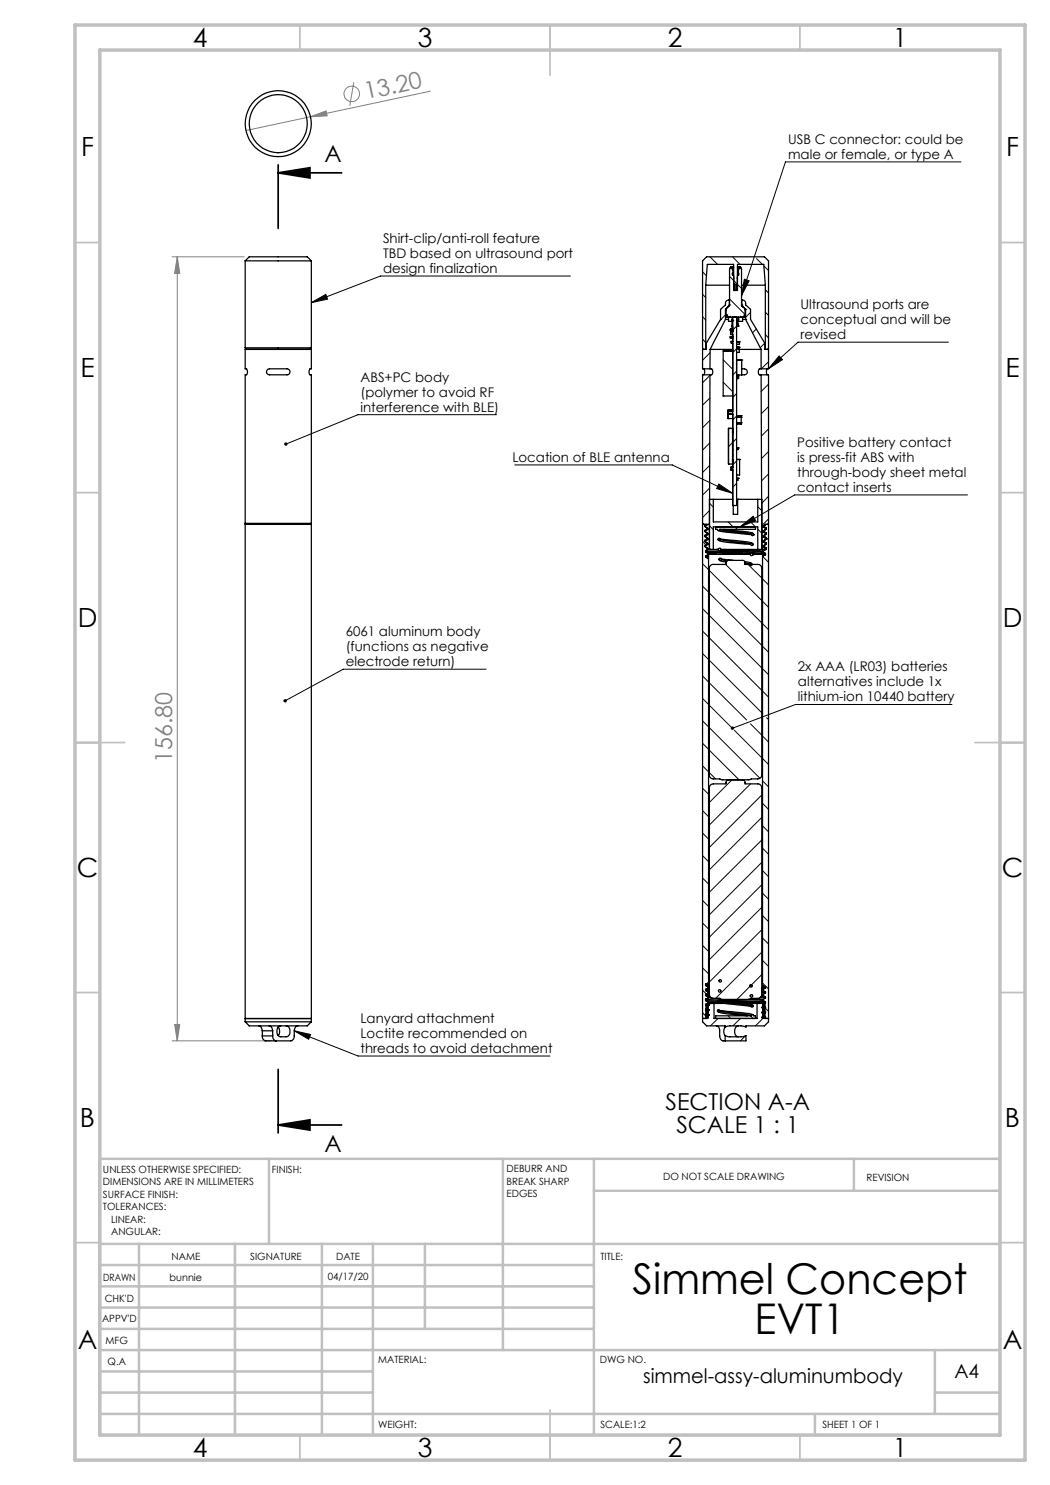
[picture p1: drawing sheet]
<svg xmlns="http://www.w3.org/2000/svg" width="210mm" height="297mm" viewBox="0 0 210 297" stroke-linecap="round" stroke-linejoin="round" font-family="sans-serif">
<g fill="none" stroke="#808080" stroke-width=".2">
<path d="M70.8 16.4l-.8 4.7M86.1 18.2l-36.9 7.9M62.1 23.4l3.1-1.2 .2 1zM34.4 51.4h14.5M35.5 51.4l.4 3.3h-1zM35.5 51.4v156.8M34.4 208.2h19.9M34.9 204.9h1l-.4 3.3z"/>
<circle cx="70.4" cy="18.8" r="1.55"/>
</g>
<g fill="none" stroke="#000" stroke-width=".2">
<path d="M192.2 32.4h-35.1l-8.8 26.7M114.1 55.2h-38l-13.8 5.3M148.9 55.8l.9 .4-1.5 2.9zM62.3 60.5l2.9-1.6 .3 .9zM155.8 71.2l.7 .7-2.8 1.9zM189.7 68.4h-30.1l-5.9 5.4M99.3 82.9h-27.7l-14.4 5.9M102.9 93h31.5l12.1 5.7M143.8 96.8l2.7 1.9-3.2-1zM193.5 99h-34.6l-10.9 6.4M148 105.4l2.6-2.1 .5 .8zM97.2 133.8h-28.5l-11.7 6.4"/>
<path d="M190.4 140.9h-31.3l-12.6 4.8M58.8 206.2l3.3 .7-.4 1zM58.8 206.2l12.8 5h38.4"/>
</g>
<path d="M55.6 34.6h12.7M55.6 33v12.7M55.6 34.6l6.4-1.1v2.1zM55.6 213.9v12.7M55.6 225h12.7M55.6 225l6.4-1v2z" fill="none" stroke="#000" stroke-width=".35"/>
<g fill="none" stroke="#c0c0c0" stroke-width=".35">
<path d="M60 5v5M110 5v10M160 5v5M15 48.5h5M200 48.5h5M15 98.5h5M200 98.5h5M15 148.5h10M195 148.5h10M15 198.5h5M200 198.5h5M15 248.5h5"/>
<path d="M200 248.5h5M60 287v5M110 282v10M160 287v5"/>
</g>
<g fill="none" stroke="#c0c0c0" stroke-width=".5">
<path d="M53.8 231.8v17M100.6 231.8v38.2M118.8 231.8v55.2M118.8 238.2h81.2M170.8 231.8v6.4M200 231.8h-180v55.2M20 248.8h180M20 257.3h98.8M20 253h98.8M27.8 248.8v38.2M47 248.8v38.2M64.4 248.8v38.2"/>
<path d="M74.6 248.8v38.2M85 248.8v17M20 265.8h98.8M20 261.5h98.8M20 278.5h54.6M20 274.3h54.6M20 270h180M187 278.5h13M187 270v12.8M20 282.8h180M163 282.8v4.2"/>
</g>
<path d="M15 5h190v287h-190zM20 10h180v277h-180z" fill="none" stroke="#c0c0c0" stroke-width=".7"/>
<g fill="#000">
<path d="M55.6 34.6l6.4-1.1v2.1zM55.6 225l6.4-1v2z"/>
<path d="M56.8 139.9l-.1 .4 .3-.1-.3 .1a.34 .34 0 0 0 .5 .1 .34 .34 0 0 0 .1-.4 .34 .34 0 0 0-.5-.1zM56.9 88.5v.4l.3-.1-.3 .1a.34 .34 0 0 0 .5 .2 .34 .34 0 0 0 0-.5 .34 .34 0 0 0-.5-.1zM62.3 60.5l2.9-1.6 .3 .9zM58.8 206.2l3.3 .7-.4 1zM148.9 55.8l.9 .4-1.5 2.9zM155.8 71.2l.7 .7-2.8 1.9zM148 105.4l2.6-2.1 .5 .8zM143.8 96.8l2.7 1.9-3.2-1zM146.3 145.4l-.1 .4 .3-.1-.3 .1a.35 .35 0 0 0 .4 .2 .35 .35 0 0 0 .2-.5 .35 .35 0 0 0-.5-.1z"/>
</g>
<g fill="#808080">
<path d="M62.1 23.4l3.1-1.2 .2 1z"/>
<path d="M35.5 51.4l.4 3.3h-1zM34.9 204.9h1l-.4 3.3z"/>
</g>
<g fill="none" stroke="#000" stroke-width=".25">
<path d="M49 52.2h13.3M49 52.2l.8-.8h11.7l.8 .8M49 52.2v17.4M62.3 52.2v17.4M141.1 57h4.8M141.1 57v12.9M145.9 60v1M145.9 60a.76 .76 0 0 0-.8 1l-1 .9v2M146.1 53.4l-.2 .4v7.3l-.7 .8v1.5h.1M146.1 53.6h.1M146.1 53.4h.6M146.1 53.4h.1"/>
<path d="M146.1 53.4l.1 .1M146.2 53.5l-.1 .1M146.2 53.5h.5M146.2 53.5h.1M146.4 53.5l-.3 .1M146.4 53.5h.2M146.4 53.5l.1 .1M146.5 53.6v.4l.2 .2-.2 .8 .2 .1v3h.8v-3l.2-.1-.2-.7 .2-.3v-.4M146.5 53.6h.2M146.6 53.5v.7M146.6 54.4v.7M146.6 53.5h.1"/>
<path d="M146.7 55.6h.1M146.8 56.9l-.1 .5M147 56.9v1.2M147.2 56.9v1.2M147.4 56.9l.1 .5M147.5 56.9h-.7l-.1-4h-5.2l-.4 4.1M147.5 56.9v-4h5.3l.3 4.1M147.5 53.5h.5M147.5 53.4h.6M147.5 53.6h.2M147.5 53.5h.1M147.5 55.6h.1"/>
<path d="M147.6 53.5h.2M147.6 53.5v.7M147.6 54.4v.7M147.8 53.5l-.1 .1M148 53.5l.1 .2-.3-.2M148.1 53.4l.2 .4v7.4M148.1 53.4l-.1 .1M148.3 57h4.8M148.3 60a.76 .76 0 0 1 .8 1l1 .9v2l2.9 4.8v1.2h.7v3.9h-1.5M148.3 60v1M153.1 57v12.9M49 69.6l.3 .3h12.7l.3-.3"/>
<path d="M49 69.6h13.3M53.5 73.9l.3-.1h3.2a.77 .77 0 0 1 1 .5l-.3 .6-3.4 .1a.78 .78 0 0 1-1-.5zM140.8 73.8a1.1 1.1 0 0 1 0 1.2M140.8 69.9l-.3-.3v-17.4l.8-.8h11.6l.8 .8v17.5l-.3 .2M142 73.8h.1a.47 .47 0 0 1 .4 .2 .47 .47 0 0 1 .1 .5 .45 .45 0 0 1-.6 .5M142 75h-1.5v29.7l.2 .2M142 75l-.1 34.9v-10h.8M142 69.9h4.5M142 69.9v3.9M144.1 63.9h.1M144.1 63.9l-2.9 4.8v1.2h-.7v3.9h1.5M144.6 79.2h.1"/>
<path d="M144.6 70.2h.1M144.6 79.2h1.9M144.6 70.2v9M144.6 70.2h1.9M145.1 63.9h.1M145.1 61.9h.1M145.1 63.9l-3.1 6M145.1 63.9h.6M145.1 61.9v2M145.3 63h.1M145.3 63.4h.1M145.3 63v.4h3.6v-.4"/>
<path d="M145.7 63.4v.9h.7M145.9 61h.1M145.9 61l-.8 .9M145.9 63.4l.2-.1v.1M146.1 67.3h.1M146.1 65.8h.1M146.1 67.6h.1M146.1 66.1h.1M146.1 65.9h.1M146.1 66.1v.1M146.1 65.8v.3M146.1 67.3v.3"/>
<path d="M146.1 67.7h.1M146.1 66.2h.1M146.1 66.3h.1M146.1 66.9h.1M146.1 67.3h.2M146.1 67.6v.1M146.1 65.9h.2M146.1 65.8v.1M146.1 66.3v.6M146.1 66.3h.4M146.1 66.9h.4M146.2 67.6h.1"/>
<path d="M146.2 66.1h.1M146.2 67.7h.1M146.2 67.6v.1M146.2 67.3h.1M146.2 66.1v.1M146.2 66.2h.1M146.2 65.8v.1M146.2 65.8h.1M146.3 67.6h.1M146.3 66.2h.1M146.3 68.3h.1M146.3 68.6h.1"/>
<path d="M146.3 67.6l-.1 .1M146.3 68.3v.3M146.3 68.6h.2M146.3 68.3h.2M146.3 67.7h.1M146.3 67.3h.1M146.3 65.8h.1M146.3 67.3h-.1v.3M146.3 65.9h-.1v.2M146.3 66.1h.1M146.3 65.9h.1M146.3 65.9v.2"/>
<path d="M146.3 67.3v.3M146.5 63.8l-.1 1.6h.1M146.5 63.4v.7M146.5 63.6h.1M146.5 63.9h.1M146.5 64.1v.2M146.5 64.1h.1M146.5 63.4h.8v37.7h-.8zM146.5 65v.3M147.3 75h.1M147.3 72h.1M147.3 64.3h.1"/>
<path d="M147.3 75.2h.3M147.3 75.1h.3M147.3 75.6h.3M147.3 72h1M147.3 68.4h.6M147.3 69.5h.5M147.5 75h.1M147.5 72h.1M147.6 75.1h.1M147.6 75.6h.1M147.6 75.2h.1M147.6 69.5h.1"/>
<path d="M147.6 63.4v.6a1.4 1.4 0 0 0 0 1.3h.1a1.22 1.22 0 0 1 0-1.3v-.6M147.6 69.5v.3h-.3M147.6 75.1v.6h-.3M147.8 69.5h.1M147.8 69.9h4.4M147.8 69.5v1h-.5M147.9 68.4h.1M147.9 68.4v.5h-.6M148.1 63.3h.1M148.1 63.3v.1M148.2 63.3l.1 .1M148.3 61.1l.7 .7v1.6h-.1"/>
<path d="M148.3 61h.1M148.3 72h.1M148.3 73.8a.81 .81 0 0 1 1.2 .7l-.1 .1a.88 .88 0 0 1-1.1 .4M148.3 61l.8 .9M148.3 72v3h-1M148.4 61.2l.2 .2M148.5 63.9h.6M148.5 63.4v.9h-.9M148.9 63h.1M148.9 63.4h.1M149 61.9h.1M149.1 63.9h.1"/>
<path d="M149.1 61.9h.1M149.1 63.9l3.1 6M149.1 61.9v2M152.2 73.8a.61 .61 0 0 0-.6 .5 .61 .61 0 0 0 .4 .7h.2M152.2 75h1.5v29.7l-.2 .2M152.2 75l.2 34.9v-10h-.8M152.2 69.9v3.9M153.5 73.8h-.1a1.11 1.11 0 0 0 .1 1.2M142.7 99.9h3.8M142.7 99.9v4.5h8.9v-4.5M145.6 82.8h.1M145.6 83.7h.1"/>
<path d="M145.6 82h.1M145.6 82.8h.9M145.6 83.7h.9M145.6 82v1.7M145.6 82.3h.9M145.6 82h.9M145.7 85.7h.1M145.7 92.8h.1M145.7 85.7v7.1M145.7 85.7h.8M146.3 94h.1M146.3 93.4h.1"/>
<path d="M146.3 94.1h.1M146.3 93.4v.7M146.3 93.8h.2M146.3 94h.2M146.3 93.4h.2M146.3 93.5h.2M146.3 94.1h.2M146.5 85.7h.1M146.5 91.1h.1M146.5 91.4h.1M146.5 90.9h.1M146.5 91.6h.1"/>
<path d="M146.5 90.6h.1M146.5 90.4h.1M146.5 90.1h.1M146.5 89.9h.1M146.5 89.6h.1M146.5 89.4h.1M146.5 89.1h.1M146.5 88.9h.1M146.5 88.6h.1M146.5 88.4h.1M146.5 88.1h.1M146.5 87.6h.1"/>
<path d="M146.5 87.4h.1M146.5 87.1h.1M146.5 86.9h.1M146.5 87.9h.1M146.5 91.9h.1M146.5 92.1h.1M146.5 86.1h.1M146.5 86.4h.1M146.5 85.7v7.1h-.8M146.5 92.4h.1M146.5 86.6h.1M147.3 91.9h.6"/>
<path d="M147.3 95.7h.3M147.3 83.5h.9M147.3 84.6h.9M147.3 83.1h.9M147.3 89.6h.3M147.5 99.9v3h-.9v-1.8M147.5 99.9h4.1M147.5 99.9h.1M147.6 95.7h.1M147.6 89.6h.1M147.6 89.6v.3h-.3M147.6 95.7v.3h-.3"/>
<path d="M147.9 91.9h.1M147.9 91.9v3.1h-.6M148.2 83.5h.1M148.2 83.1h.1M148.2 84.6h.1M148.2 83.1v1.7h-.9M49 104.7l.2 .2M49 104.7v-29.7a.37 .37 0 0 0 .4-.1 .37 .37 0 0 0 .1-.4l-.1-.7h-.4v-3.9h13.3l-.1 3.9a.46 .46 0 0 0-.4 .7l.1 .4 .4 .1v29.7M49 104.7h13.3M62.3 104.7l-.2 .2M141.1 110.2v.3l.6 .2M141.1 110.2l3.8 .2"/>
<path d="M141.1 111.2l.6 .1M141.1 111.4l.6 .1M141.3 110.5l6.6 .2M141.3 104.9l-.3 .2v.2l.5 .3v.2l-.5 .3v.2l.5 .4-.5 .4v.2l.5 .4-.5 .4v.2l.5 .3v.2l-.5 .3v.2l.5 .3-.2 .3h1.4M141.6 104.9l-.5 .3v.2l.6 .4-.6 .4v.2l.6 .3v.2l-.6 .3v.3l.6 .2v.2l-.6 .3v.2l.6 .5-.6 .3v.2l.6 .3v.2M141.7 110.7l1.6 .2M141.7 109.9l-.6 .3M141.7 109.9l2 .1M141.7 110.9l-.6 .3M141.7 110.9v.9l-.6-.4v-.2M141.7 104.9h-1.2v99.5l.8 .8h3.7v.2M141.7 110.7v87"/>
<path d="M141.7 110.9h.1M141.7 110.9h8.3M142.1 113.1l.4-.2h2.7v-.5l.4-.3h3l.3 .2 .1 .6h2.6a.78 .78 0 0 1 .8 .8v41.3a.85 .85 0 0 1-.8 .8h-1.4l-.3 .2h-5.6l-.3-.2h-1.3a.85 .85 0 0 1-.8-.8v-41.3zM142.7 109.9h1M142.7 109.9v-4.5h8.9v4.5M143.1 105.4v.5h.4a.25 .25 0 0 0 .2 .2 .25 .25 0 0 0 .3-.2M143.3 109.9h.4M143.5 106l.5 .3 1.5 .2 4.6 .4M143.6 107.9a.25 .25 0 0 0 .2 .2 .25 .25 0 0 0 .3-.2M143.6 107.9a.25 .25 0 0 1 .2-.3 .25 .25 0 0 1 .3 .3M143.6 107.9h.1M143.7 109.9a.25 .25 0 0 1 .2-.3 .25 .25 0 0 1 .3 .3"/>
<path d="M143.7 109.9a.25 .25 0 0 0 .2 .2 .25 .25 0 0 0 .3-.2M143.9 108.1l1.9 .4 4.2 .3M143.9 112.1l1.3 .3M143.9 110.1l1.9 .4 4 .3M144 105.9a14.4 14.4 0 0 0 4.4 .6l1.8 .4M144.1 107.8l5.4 .6 1.1 .4M144.1 107.9l6 .9M144.1 105.9h-.1M144.2 109.9l.9 .2 4.4 .6 .5 .2M144.2 109.9h.2M144.3 111.8l2.3 .3M144.3 111.9l1.2 .3"/>
<path d="M144.4 109.9l3.9 .3 2 .4M144.7 105.9l4.8 .5 1 .2M145.4 110l7.2 .2M146.5 101.1h.1M147.1 110.1l5.5 .3M148.9 112.3l1.3 .3M149 112.8h.8M149 112.6l.9 .3M150 110.5l3.1 .2M150 110.9a.25 .25 0 0 1 .3-.3 .25 .25 0 0 1 .2 .3M150 110.9a.25 .25 0 0 0 .3 .2 .25 .25 0 0 0 .2-.2M150.1 110.8h-.2"/>
<path d="M150.2 106.8h.1M150.5 111h.1M150.5 110.8l2.6 .1M150.6 110.9h1.9M150.7 107h.1M151.1 105.4v.5h-7.1M151.6 109.9l-7.4 .1M152.5 110.9l.1 .4 .5-.4M152.5 110.9v86.8M152.6 110.4l.5 .3v.2M152.6 110.2v.2M152.6 109.9h.5"/>
<path d="M153.1 104.9h.1M153.1 104.9h.6v99.5l-.8 .8h-3.7v.2l-1-.2h-2.2l-1 .2M153.1 104.9l-.5 .4 .5 .4v.2l-.5 .4 .5 .4v.2l-.5 .3v.2l.5 .3v.2l-.5 .4 .5 .4v.2l-.5 .4 .5 .4v.2M153.1 109.9l-.5 .3M153.1 104.9l-.4 .2v.2l.5 .2v.3l-.5 .3v.2l.5 .3v.2l-.5 .4 .5 .4v.2l-.5 .3v.2l.5 .2v.3l-.5 .3v.2l.5 .3v.2l-1.6 .1M145.7 156h-.1a.62 .62 0 0 0-.4 .8h-2.5a.85 .85 0 0 0-.8 .8v41.3a.78 .78 0 0 0 .8 .8h1.3l.4 .2h5.2M148.5 156h.1a.57 .57 0 0 1 .4 .8h2.6a.85 .85 0 0 1 .8 .8v41.3M141.1 196.8l.6-.2v.8l-.6-.3zM141.1 196.8l.6 .1M141.1 198.9v.2l.6 .3M141.1 198.9h.8M141.1 199.8v.3l.6 .3"/>
<path d="M141.1 199.8l11.8 .5M141.1 197.9v.2l.6 .3M141.1 197.9h.8M141.1 197.1l.6 .1M141.1 199.1l.8 .1M141.1 198.1l.8 .1M141.7 197.7h.1M141.7 198.5l-.6 .4M141.7 198.5l.2 .1M141.7 199.6l-.6 .2M141.7 199.6h.8M141.7 197.6l-.6 .3"/>
<path d="M141.7 198.4l.2 .1M141.7 199.4l.5 .1M141.7 198.4v.1M141.7 199.4v.2M141.7 197.7h.2M143.4 199.7h.6M149.6 199.9l3 .2M150.1 199.8l2.5 .1M152 199.5l1.1 .1M152.2 199.3h.8M152.3 199h.3M152.4 198.9a.78 .78 0 0 1-.8 .8h-1.4l-.6 .2"/>
<path d="M152.4 198.5l.7 .1M152.4 198.3h.6M152.4 198h.2M152.4 198.9h.2M152.4 197.9h.2M152.4 197.7h.1M152.6 197.6h.5M152.6 197.3h.5M152.6 199l.5 .4v.2M152.6 198l.5 .4v.2M152.6 197.9v.1M152.6 198.9v.1"/>
<path d="M152.6 199.9v.2M153.1 197.6v-.2l-.5-.3-.1 .6M153.1 198.6l-.5 .3M153.1 199.6l-.5 .3M153.1 197.6l-.5 .3M49 204.4l.8 .8h11.7l.8-.8M49 204.4h13.3M49 204.4v-99.5h13.3v99.5M49 203.7h13.3M49.1 203.7h13.1M51.7 205.2a.87 .87 0 0 1 .8 1M52.5 206.2h2"/>
<path d="M52.5 207.2h2M52.5 206.2v1M53.8 205.2a.87 .87 0 0 1 .7 1M54.5 207.2a.88 .88 0 0 0 .7 1M54.5 206.2v1M55.6 205.4h.1a1.4 1.4 0 0 1-.1 1.7M56.2 205.2a1.15 1.15 0 0 0-.8 1.1 1.15 1.15 0 0 0 .8 1.1h1a1.15 1.15 0 0 0 .8-1.1 1.15 1.15 0 0 0-.8-1.1M59.6 205.2a.87 .87 0 0 0-.8 1v1a.88 .88 0 0 1-.7 1h-4.9a.88 .88 0 0 1-.7-1M140.5 203.7h.1M141.1 200.9v.2l.6 .3-.6 .5M141.1 200.9h.7M141.1 202.8v.3l.6 .3v.1l-.3 .2h-.9"/>
<path d="M141.1 202.8l.7 .1M141.1 201.9v.2l.6 .3v.2l-.6 .2M141.1 201.9h.7M141.1 200.1l2.5 .2M141.1 201.1l.5 .1M141.1 203.1l.5 .1M141.1 202.1l.5 .1M141.3 202.6l.5 .3M141.3 201.6l.5 .3M141.3 201.6h.1M141.3 202.6h.1M141.3 203.6h.1"/>
<path d="M141.3 203.6l.1 .1M141.4 200.7l.4 .2M141.4 201.7l.4 .2M141.4 202.7l.4 .2M141.7 200.4l2.6 .2M141.7 200.6l-.6 .3M141.7 200.6l1.6 .1M141.7 200.4v.2M141.8 202.9v.2l-.5 .3v.2M141.8 201.9l-.5 .4v.3M141.8 200.9l-.5 .5v.2M142.8 200.7h-1.4l.4 .2"/>
<path d="M142.8 200.7h1.9M142.8 200.7v3h8.6v-3M143.3 205.2a.83 .83 0 0 1 .6 1v1a.88 .88 0 0 0 .7 1h4.6v-1.1l-.6 .3h-2.9l-.7-.3M143.5 202.1h.1M143.7 200.2l.6 .4 .8 .1 5 .6M143.8 202.4l1.9 .4 3.8 .4M144 202.2l6.2 1M144 202.2v.1M144.1 202.2l5.7 .5 .8 .2 .1 .2M144.1 200.2l5.5 .8 .5 .2M144.2 200.2l4.2 .4 2 .3M145 205.4a1.41 1.41 0 0 0 0 1.7"/>
<path d="M145 207.1v1.1M146.2 200.3l6.9 .3M147.7 205.2a1.17 1.17 0 0 0-.8 1.1 1.17 1.17 0 0 0 .8 1.1M149.4 200.7h2M150.1 201.2a.25 .25 0 0 1 .3-.3 .25 .25 0 0 1 .2 .3M150.1 201.2a.25 .25 0 0 0 .3 .2 .25 .25 0 0 0 .2-.2M150.2 203.1l-.1 .1M150.2 203.2a.25 .25 0 0 1 .3-.3 .25 .25 0 0 1 .2 .3h.4v.5M150.2 203.2h-7.1v.5M150.6 201.2h.1M151.4 200.7h1.2l.4 .2v.2l-.6 .4M152.4 201.5l.6 .4v.2l-.6 .3v.2"/>
<path d="M152.4 202.6l.6 .2v.3l-.6 .3v.1M152.4 201.5l.7 .1M152.4 203.5l.7 .1M152.4 202.5l.7 .1M152.4 203.5l.2 .2h1.1M152.5 200.7h.1M152.6 200.1l.5 .3v.2M152.6 203.3h.4M152.6 202.3h.3M152.6 201.3h.4M153.1 200.6l-.5 .3 .5 .5v.2M153.1 202.6l-.5 .3v.2l.5 .3v.2"/>
<path d="M153.1 201.6l-.5 .3 .5 .4v.3M153.1 203.6l-.1 .1M153.7 203.7h.1"/>
<circle cx="55.6" cy="24.7" r="6.6"/>
<circle cx="55.7" cy="24.7" r="5.8"/>
<circle cx="144" cy="111.9" r=".25"/>
<circle cx="150.2" cy="112.9" r=".26"/>
<circle cx="150.4" cy="108.9" r=".25"/>
<circle cx="150.5" cy="106.9" r=".25"/>
<circle cx="143.9" cy="198.2" r=".25"/>
<circle cx="144" cy="196.2" r=".25"/>
<circle cx="150.2" cy="197.2" r=".26"/>
<circle cx="150.3" cy="199.2" r=".25"/>
<circle cx="143.7" cy="202.2" r=".24"/>
<circle cx="143.8" cy="200.2" r=".24"/>
</g>
<g fill="none" stroke="#000" stroke-width=".2">
<path d="M140.5 58.9l.6 .6M140.5 54.4l.8 .8M142 51.4l1.5 1.5M145.9 59.8l3.1 3.1M145.9 55.3l1.6 1.5M146.5 51.4l1.5 1.5M147.5 56.9l.8 .7M151.3 51.7l1.2 1.2M152.8 53.2l.9 .9M153.1 58l.6 .6M140.5 67.8l.6 .7M140.5 63.4l.6 .6"/>
<path d="M142 75.1l-1.5 1.4M142 79.6l-1.5 1.4M142 70.6l-1.5 1.5M144.6 76.4l1.9 1.9M144.6 72l1.9 1.9M145.1 63l-1.1 1.1M147.3 65.2l-.8 .8M147.3 69.7l-.8 .9M147.3 74.2l-.8 .8M147.3 78.7l-.8 .8M150.1 62.5l-1 1M151.3 65.8l-.8 .8"/>
<path d="M153 68.6l-1 .9M153.1 66.9l.6 .7M153.1 62.4l.6 .7M153.7 76.8l-1.5 1.5M153.7 72.4l-1.4 1.4M141.9 93.1l-1.4 1.4M141.9 97.6l-1.4 1.4M142 88.6l-1.5 1.4M142 84.1l-1.5 1.4M146.5 88.5l-.8 .9M146.5 82.8v.1M147.3 83.2l-.8 .8"/>
<path d="M147.3 87.7l-.8 .8M147.3 92.2l-.8 .8M147.3 96.7l-.8 .8M153.7 81.3l-1.4 1.5M153.7 85.8l-1.4 1.4M153.7 90.3l-1.4 1.4M153.7 94.8l-1.4 1.4M153.7 99.3l-1.4 1.4M140.5 108.3l.8 .8M140.5 117.2l1.2 1.2M140.5 112.7l1.2 1.2M141.6 104.9h.1"/>
<path d="M141.9 114.1l10.5 10.5M141.9 118.6l10.5 10.5M141.9 102.1l-1.4 1.4M141.9 106.6l-.8 .8M141.9 100.6l.8 .8M141.9 109.6l.2 .3M141.9 105.1l.8 .8M143.1 105.4h.1M145.1 112.9l7.3 7.2M145.6 104.4l1 1M147.6 105.4l-.5 .5M149.6 112.9l2.8 2.7"/>
<path d="M150.3 104.6l.8 .8M150.7 106.8l-.3 .3M151.6 105.8l.8 .8M151.6 101.3l.8 .8M152.5 115.8l1.2 1.2M152.5 111.3l1.2 1.2M152.7 109.3l-.3 .3M152.8 107.1l.9 .9M153.2 108.7l-.2 .2M153.7 103.8l-1.4 1.4M140.5 121.7l1.2 1.2M140.5 139.7l1.2 1.2"/>
<path d="M140.5 135.2l1.2 1.2M140.5 130.7l1.2 1.2M140.5 126.2l1.2 1.2M141.9 136.6l7.4 7.4M141.9 123.1l10.5 10.5M141.9 132l10.5 10.6M141.9 127.6l10.5 10.5M152.5 138.2l1.2 1.2M152.5 133.7l1.2 1.2M152.5 129.3l1.2 1.2M152.5 124.7l1.2 1.2M152.5 120.3l1.2 1.2"/>
<path d="M140.5 153.2l1.2 1.2M140.5 157.7l1.2 1.2M140.5 148.7l1.2 1.2M140.5 144.2l1.2 1.2M141.9 154.5l1.2 1.3M141.9 145.5l10.1 10.1M141.9 150l5.9 6M141.9 141l4.6 4.7M146.4 156l-4.5 4.5M146.9 146l5.5 5.5M150.1 156.8l-8.2 8.2M150.1 144.8l2.3 2.2"/>
<path d="M152.4 159l-10.5 10.5M152.5 156.2l1.2 1.2M152.5 151.7l1.2 1.2M152.5 147.2l1.2 1.2M152.5 142.7v.1M153.3 143.5l.4 .4M140.5 175.6l1.2 1.2M140.5 162.1l1.2 1.2M140.5 171.1l1.2 1.2M140.5 166.6l1.2 1.2M152.4 163.5l-10.5 10.5M152.4 168l-10.5 10.5"/>
<path d="M152.4 172.5l-10.5 10.5M152.4 176.9l-10.5 10.6M152.5 178.6l1.2 1.2M152.5 174.1l1.2 1.2M152.5 169.6l1.2 1.2M152.5 165.2l1.2 1.2M152.5 160.7l1.2 1.2M140.5 198l.8 .8M140.5 193.6l1.2 1.2M140.5 189.1l1.2 1.2M140.5 184.6l1.2 1.2M140.5 180.1l1.2 1.2"/>
<path d="M150.4 199l.1 .1M152.4 190.4l-9.3 9.3M152.4 181.5l-10.5 10.4M152.4 185.9l-10.5 10.5M152.4 194.9l-5 5M152.5 196.6l1.2 1.2M152.5 192.1l1.2 1.2M152.5 187.6l1.2 1.2M152.5 183.1l1.2 1.2M140.5 202.6l1.1 1M141.6 201.2l-.3 .3M142.1 200.7l-.3 .3"/>
<path d="M143.6 203.7l-1.5 1.5M145.6 203.2l.5 .5M148.1 203.7l-1.5 1.5M149.1 207.2l-1 1M150.1 203.2l.5 .5M152.6 203.7l-1.5 1.5M153.1 201.6l.6 .7"/>
</g>
<g font-size="8.5">
<text x="126.5" y="258.8">Simmel Concept</text>
<text x="150.9" y="266.9">EVT1</text>
</g>
<g font-size="5.3">
<text x="38.5" y="9.5">4</text>
<text x="83.5" y="9.5">3</text>
<text x="133.6" y="9.5">2</text>
<text x="178.6" y="9.5">1</text>
<text x="16.2" y="31.2">F</text>
<text x="201.2" y="31.2">F</text>
<text x="16.1" y="75.5">E</text>
<text x="201.1" y="75.5">E</text>
<text x="15.5" y="125.5">D</text>
<text x="200.5" y="125.5">D</text>
<text x="15.4" y="175.5">C</text>
<text x="200.4" y="175.5">C</text>
<text x="16" y="225.5">B</text>
<text x="201" y="225.5">B</text>
<text x="15.5" y="269.7">A</text>
<text x="200.5" y="269.7">A</text>
<text x="38.5" y="291.5">4</text>
<text x="83.5" y="291.5">3</text>
<text x="133.6" y="291.5">2</text>
<text x="178.6" y="291.5">1</text>
</g>
<g font-size="4.7" fill="#808080">
<text x="73.2" y="19.9" transform="rotate(-12 73.2 19.9)">13.20</text>
<text x="34.4" y="152.6" transform="rotate(-90 34.4 152.6)">156.80</text>
</g>
<g font-size="4.7">
<text x="64.9" y="32.4">A</text>
<text x="133.1" y="222">SECTION A-A</text>
<text x="135.3" y="226.6">SCALE 1 : 1</text>
<text x="64.9" y="230.3">A</text>
</g>
<text font-size="4" x="128.6" y="276.6">simmel-assy-aluminumbody</text>
<text font-size="3.9" x="190.9" y="275.5">A4</text>
<g font-size="2.7">
<text x="157.6" y="28.8">USB C connector: could be</text>
<text x="157.6" y="31.8">male or female, or type A</text>
<text x="76.6" y="48.6">Shirt-clip/anti-roll feature</text>
<text x="76.6" y="51.6">TBD based on ultrasound port</text>
<text x="76.6" y="54.6">design finalization</text>
<text x="160.1" y="61.8">Ultrasound ports are</text>
<text x="160.1" y="64.8">conceptual and will be</text>
<text x="160.1" y="67.8">revised</text>
<text x="72.1" y="76.3">ABS+PC body</text>
<text x="72.1" y="79.3">(polymer to avoid RF</text>
<text x="72.1" y="82.3">interference with BLE)</text>
<text x="159.4" y="89.4">Positive battery contact</text>
<text x="102.5" y="92.4">Location of BLE antenna</text>
<text x="159.4" y="92.4">is press-fit ABS with</text>
<text x="159.4" y="95.4">through-body sheet metal</text>
<text x="159.4" y="98.4">contact inserts</text>
<text x="69.1" y="127.2">6061 aluminum body</text>
<text x="69.1" y="130.2">(functions as negative</text>
<text x="69.1" y="133.2">electrode return)</text>
<text x="159.6" y="134.3">2x AAA (LR03) batteries</text>
<text x="159.6" y="137.3">alternatives include 1x</text>
<text x="159.6" y="140.3">lithium-ion 10440 battery</text>
<text x="72.1" y="204.6">Lanyard attachment</text>
<text x="72.1" y="207.6">Loctite recommended on</text>
<text x="72.1" y="210.6">threads to avoid detachment</text>
</g>
<g font-size="2">
<text x="20.6" y="234.6">UNLESS OTHERWISE SPECIFIED:</text>
<text x="20.6" y="237.1">DIMENSIONS ARE IN MILLIMETERS</text>
<text x="20.6" y="239.6">SURFACE FINISH:</text>
<text x="54.4" y="234.6">FINISH:</text>
<text x="101.3" y="234.5">DEBURR AND</text>
<text x="101.3" y="237">BREAK SHARP</text>
<text x="101.3" y="239.5">EDGES</text>
<text x="132.6" y="236">DO NOT SCALE DRAWING</text>
<text x="173.3" y="236.2">REVISION</text>
<text x="20.6" y="242.1">TOLERANCES:</text>
<text x="22.2" y="244.6">LINEAR:</text>
<text x="22.2" y="247.1">ANGULAR:</text>
<text x="34.3" y="252">NAME</text>
<text x="50" y="251.9">SIGNATURE</text>
<text x="67.2" y="251.9">DATE</text>
<text x="120.1" y="251.9">TITLE:</text>
<text x="20.6" y="256.1">DRAWN</text>
<text x="33.9" y="256.1">bunnie</text>
<text x="65.5" y="255.9">04/17/20</text>
<text x="20.9" y="260.3">CHK'D</text>
<text x="20.4" y="264.4">APPV'D</text>
<text x="21.1" y="268.8">MFG</text>
<text x="21.5" y="273">Q.A</text>
<text x="75.6" y="272.5">MATERIAL:</text>
<text x="120" y="272.5">DWG NO.</text>
<text x="75.6" y="285.5">WEIGHT:</text>
<text x="120.1" y="285.6">SCALE:1:2</text>
<text x="164.5" y="285.6">SHEET 1 OF 1</text>
</g>
</svg>
